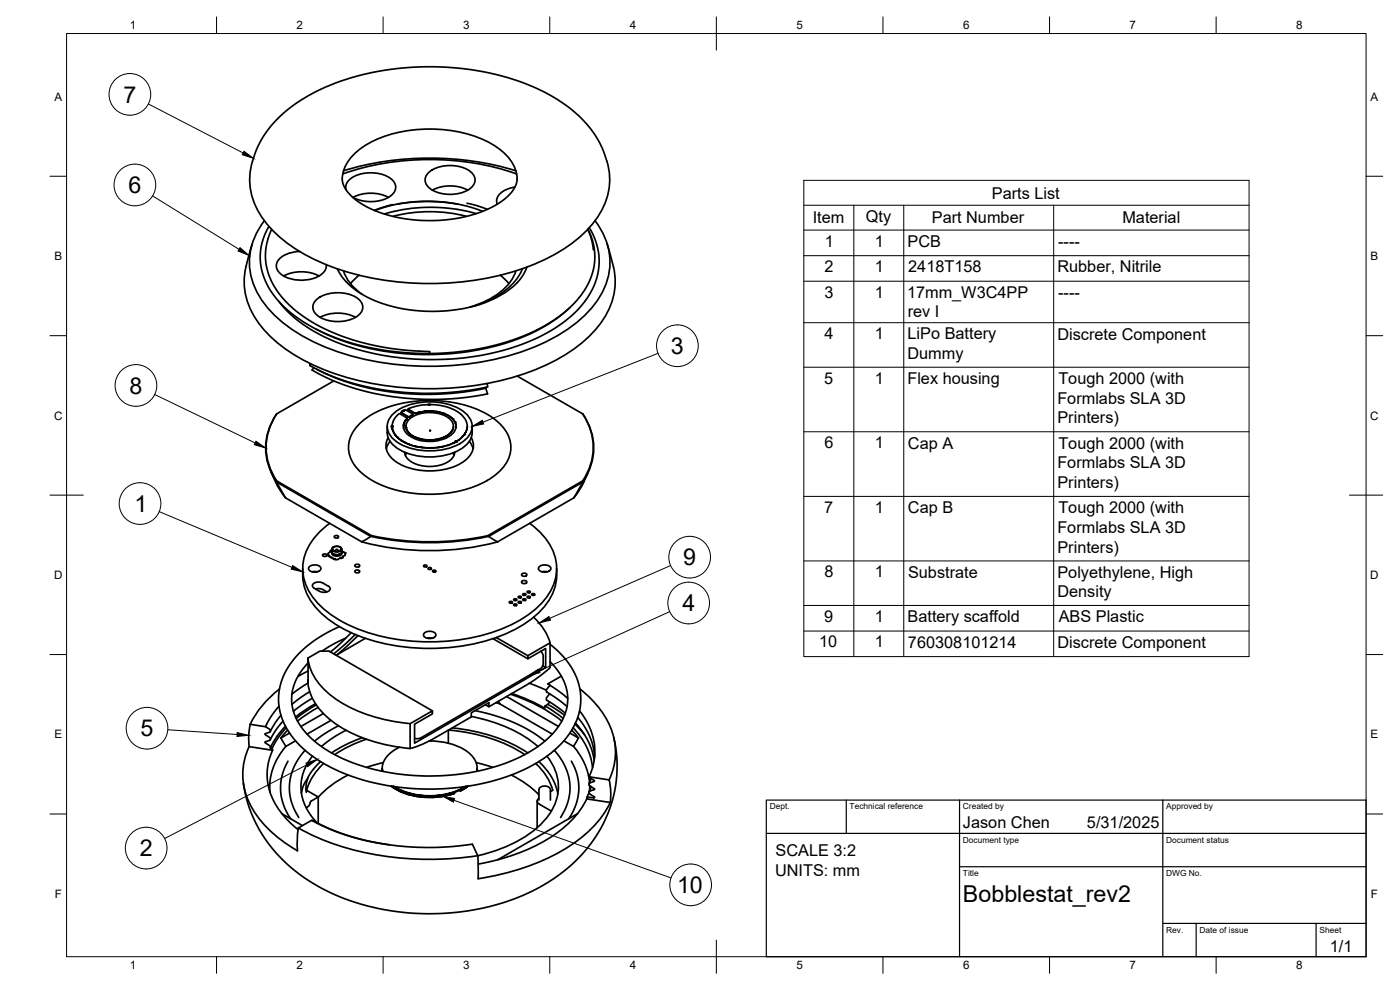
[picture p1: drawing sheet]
<svg xmlns="http://www.w3.org/2000/svg" width="420mm" height="297mm" viewBox="0 0 420 297" stroke-linecap="round" stroke-linejoin="round" font-family="sans-serif">
<!-- layer: Visible -->
<g fill="none" stroke="#000" stroke-width=".51">
<path d="M83 35.9a56.2 56.2 0 0 1 29.6-14.3 82 82 0 0 1 50.3 5.8 36.2 36.2 0 0 1 18.1 17.6 20 20 0 0 1-3 22 48.5 48.5 0 0 1-23.9 14.5 88.4 88.4 0 0 1-57.4-2.6 39.8 39.8 0 0 1-19-15.1 20.4 20.4 0 0 1-.1-20.3l2.6-4.3zM102.7 53.6a9.2 9.2 0 0 0 4.8 6.9 41.3 41.3 0 0 0 27.1 5.4 30.4 30.4 0 0 0 18.4-7.6 7.2 7.2 0 0 0 2.2-4.7M102.7 53.7a12.1 12.1 0 0 1 5.7-9.2 38.6 38.6 0 0 1 27.1-5.3 28.9 28.9 0 0 1 16.4 7.3 10.7 10.7 0 0 1 3.3 7.2M102.9 52.2a80.8 80.8 0 0 1 52.2 0M103.1 51.2a90 90 0 0 1 51.7 0M103.9 57a3.6 3.6 0 0 1 2.8-4.3 10.9 10.9 0 0 1 11.2 1.5 3.1 3.1 0 0 1-1.4 5.1 11.7 11.7 0 0 1-10.7-.2M106 59.2a11.7 11.7 0 0 1 10.6 0M128.4 52.1a10.6 10.6 0 0 1 13.4 0 3.1 3.1 0 0 1-1.4 5 11 11 0 0 1-12-1.2 2.77 2.77 0 0 1 0-3.8zM129.8 57a11.7 11.7 0 0 1 10.6 0M154.5 56.1a5.9 5.9 0 0 0-5.4 3.8l.1 1.4M75.7 73.2a32.7 32.7 0 0 0-2.2 13.9 25.8 25.8 0 0 0 10.1 16 67.2 67.2 0 0 0 32.4 12.7 89.1 89.1 0 0 0 48-6.3 38.9 38.9 0 0 0 18.2-15.6 20.5 20.5 0 0 0 1-17.3l-1-3.4M79.3 66.2a19.7 19.7 0 0 0 .9 26 50.8 50.8 0 0 0 25.9 14.8 88.1 88.1 0 0 0 56.1-3.7 38.9 38.9 0 0 0 17.9-14.4 19.3 19.3 0 0 0-1.5-22.7"/>
<path d="M80.7 67.9a18.1 18.1 0 0 0 2.5 22 47.2 47.2 0 0 0 24 13.5 81.4 81.4 0 0 0 53.5-4.2 32.5 32.5 0 0 0 16.4-15.4 17.5 17.5 0 0 0-.7-15M81.5 68.8a18.1 18.1 0 0 0 3.1 20.4 46.9 46.9 0 0 0 23.7 13.5 97.4 97.4 0 0 0 20.6 2.8v.6M89.9 75.4a7.2 7.2 0 0 0-6.9 3.6 4 4 0 0 0 3.3 4.4 11 11 0 0 0 10.7-1.5 2.93 2.93 0 0 0 .9-2.5M112.5 63.2a46.9 46.9 0 0 1 32.4 .2M117.8 61.4l-5.5 1.7M117.9 64.9a44.1 44.1 0 0 1 22.1 0M118.2 63.4a49.9 49.9 0 0 1 24.7 .7M118.2 63.4l-2.8 .8M119.3 61.2a51.1 51.1 0 0 1 18.1 .1M140.1 61l3.3 .8 2.9 1M176.4 68.8a17.6 17.6 0 0 1 1.7 6.2M176.8 68.3a19.2 19.2 0 0 1-2.6 23.8 48.7 48.7 0 0 1-24.8 13.4 80.9 80.9 0 0 1-51.7-4.3 36.7 36.7 0 0 1-14-10.7"/>
<path d="M85.1 82.8a11.7 11.7 0 0 1 10.6 0M94.7 90.2a10.6 10.6 0 0 1 13.4 0 3.1 3.1 0 0 1-1.4 5 11 11 0 0 1-12-1.1 2.77 2.77 0 0 1 0-3.9zM96.1 95.2a11.7 11.7 0 0 1 10.6 0M103.1 81.2a13.7 13.7 0 0 0 5.5 7.1M107.8 82.6l-2.6 2.5M150.1 82.6l2.6 2.5M154.8 81.2a17.3 17.3 0 0 1-10.9 10l-3.1 1M156.8 80.6a20.1 20.1 0 0 1-12 10.4l-2.8 .9M158.1 80.1a16.2 16.2 0 0 1-8.3 8.8 45.7 45.7 0 0 1-28.3 3.9 30.9 30.9 0 0 1-18-8.7l-1.1-1.4-1.2-2M171 92.3a54.6 54.6 0 0 1-28.9 12.9 77.3 77.3 0 0 1-46.1-5.9l-1-.5M93.2 109.1l-.2 .4a65.8 65.8 0 0 0 30.3 8.4 79.5 79.5 0 0 0 23-1.9l-.2-.9M94.2 110.3l-.6 .7a74.6 74.6 0 0 0 42.1 8.6l4.4-.4 6.2-1-.5-2"/>
<path d="M95 110.8a75.1 75.1 0 0 0 42.5 7l8.3-1.3M100.2 114.3l-17.1 9.9a17.4 17.4 0 0 0-.1 20.4M155.2 112.8l19.7 11.4M83.1 124.2a17.4 17.4 0 0 0 0 20.1M107.6 127.5a28.5 28.5 0 0 1 18.4-7.2 35.2 35.2 0 0 1 21.8 5 10.6 10.6 0 0 1 5.3 10.8 14.4 14.4 0 0 1-8.5 8.9 38.5 38.5 0 0 1-32.9-.8 12.5 12.5 0 0 1-7.1-9.3 9.6 9.6 0 0 1 3-7.4zM116.2 127.9a6.7 6.7 0 0 0 4.3 7.3 19.3 19.3 0 0 0 18.9-1.2 6 6 0 0 0 2.3-6.1M117.1 132.4l-1.2 2.3M117.4 128l.3 .2M117.7 127.7h.1M117.7 128.3l.1 .5zM117.7 127.7l-.2 .3 .3 .2M117.8 128.2h.1"/>
<path d="M117.8 128.8l.2 .6M117.8 128h.2M117.8 127.9h.2zM118 124.2a18.4 18.4 0 0 1 16.4-2.9 9.6 9.6 0 0 1 7.1 5.3 5.7 5.7 0 0 1-3.5 6.5 19.6 19.6 0 0 1-19.1-.7 5 5 0 0 1-.9-8.2zM118 129.4l.3 .6zM118 129.4h.1M118.7 130.5l.4 .6zM118.7 130.5l-.4-.5 .4 .5M118.7 130.5v.1M119.1 131.1l.7 .6zM120.4 123.8h.1M120.4 123.8l.2 .1z"/>
<path d="M120.4 132.2h.1M120.4 132.2l-.6-.5 .6 .5M120.5 132.2l1 .6zM120.6 123.9l1.9 1.2zM120.7 123.4v.1M120.7 123.5l-.3 .2M120.7 123.5l.1-.3 1-.2 2.1 1.2v.2l-.5 .3 .5-.3M121.1 123.4h.1M121.1 123.3l.1 .1zM121.1 127.6v.9zM121.2 127l-.1 .6zM121.5 135.7a5.5 5.5 0 0 0 5.1 4 9.5 9.5 0 0 0 9.4-2.6l.5-1.4"/>
<path d="M121.5 132.8l1.1 .5zM121.7 126l.4-.4zM121.7 126l-.5 1zM121.8 128.3l.1 .4zM121.8 127.8v.5v-.4a3.7 3.7 0 0 1 2.8-3.3 10.5 10.5 0 0 1 10.5 1.3 3.1 3.1 0 0 1 1 2.3M121.9 128.6l.2 .5zM122 135.9l-.4 .7M122.1 129.1l.2 .4zM122.1 129.1h.1M122.2 125.6l-2.5-1.5a5.4 5.4 0 0 0-1.8 2.8l-.2 .8M122.2 125.5l-.1 .2zM122.3 129.4l.4 .5z"/>
<path d="M122.5 125h.1M122.5 122.8h.1M122.5 125l.1 .1M122.6 122.8h.1M122.6 133.3l.6 .2zM122.6 125.1h-.1M122.6 125.1h.1M122.6 122.9h.1M122.7 125.1h-.1M122.7 122.9h.1M122.7 122.9l1.8 1M122.7 125.1h.1"/>
<path d="M122.7 129.9l.7 .6-.7-.6M122.8 125.1h-.1M122.8 125.1h.1M122.8 125v.1M122.8 125l.6-.3zM123.2 133.5l1.4 .4zM123.4 130.5l.6 .4zM123.9 124.3v.1M124 130.8h.1M124 130.8l.6 .4zM124.5 124h.1M124.6 131.1l.7 .4z"/>
<path d="M124.6 133.9h.1M124.6 131.2h.1M124.6 133.9l2.1 .4zM124.7 124h.1M124.8 124h.1M124.8 124h-.1M125 124h-.1M125 123.9l-.1 .1M125 124h.1M125.1 123.9h.1M125.1 123.9l-.1 .1M125.1 123.9l.5-.2z"/>
<path d="M125.3 131.4l.6 .2zM125.6 123.8h.1M125.6 123.7l1.1-.2zM125.9 131.6h.1M125.9 131.7h.1M126 131.6l.8 .3zM126.7 123.5l.6-.1zM126.7 134.2l1.5 .2zM127.3 123.4l1.5-.1zM128.2 134.4h.1M128.2 134.4h2zM128.4 121.4h-.1a16.2 16.2 0 0 0-5.7 1.2l-.1 .2"/>
<path d="M128.4 121.4l.8-.1a16.9 16.9 0 0 1 9.1 2.9 4.9 4.9 0 0 1 1.9 4.2l.1-.5M128.6 132l-1.8-.2 1.9 .2M128.6 132h.1M128.7 132h.5zM128.8 121.5h.1M128.8 121.5h.1zM128.8 123.3l1.4 .1zM129 129.2h.2M129 129.2h.2zM130.2 123.4l.8 .1zM130.3 131.9l-1.1 .1 1.1-.1M131 123.5h.1"/>
<path d="M131 123.5l1 .2zM131.1 131.8l-.8 .2M131.1 131.8l.8-.2zM131.7 134.2l1.2-.2zM131.7 134.2l-1.5 .2 1.4-.2M131.7 134.2l-.1 .1M132 123.7l1.3 .3zM132.5 131.5l-.6 .2 .6-.2M133.3 124l1 .5zM133.3 131.2l-.8 .3M133.3 131.2h.1M133.3 131.2l.7-.4z"/>
<path d="M134 130.8l.7-.5zM134.3 124.5l.8 .6zM134.6 133.5l-1.7 .5 1.7-.5M135.1 125.1h.1M135.1 125l.8 .7zM135.2 129.9l-.5 .5 .5-.5M135.5 129.5l-.3 .4zM135.7 129.1l-.2 .4zM135.8 129.1l-.1 .1M135.9 135.9l.4 .7M135.9 125.7l.7 .9zM136 128.6l-.2 .5z"/>
<path d="M136.1 128.1l-.1 .5zM136.6 126.6l.2 .8zM136.6 132.7l-2 .9M136.6 132.6l-2 1M136.7 132.4h.2M136.7 132.4h.2zM136.9 128.4l-.1-1.1a4.2 4.2 0 0 1-3.7 4.4 10.9 10.9 0 0 1-11-1.5l-1-1.7M137.2 132.3l-.1 .3h-.5M137.2 132.4l-.6 .3M137.2 132.4h.1M137.3 132.3h.1M137.2 132.3h.1"/>
<path d="M137.3 132.3l.6-.5zM137.9 131.8l.8-.6zM138.7 131.2h.1M139.4 130.3l-.7 .9zM139.9 129.5l-.5 .9zM140.2 128.6l-.3 .9zM140.2 128.6v.1M140.2 128.3v.3zM140.9 132.4l1.1 2.3M141.4 131.3a5 5 0 0 1-1.6 6.6 19.8 19.8 0 0 1-19.8 1.4 6.1 6.1 0 0 1-3.9-7.1l.4-.9M174.9 124.2a17.4 17.4 0 0 1 0 20.1M174.9 124.2a17.4 17.4 0 0 1 0 20.4"/>
<path d="M81.4 141.7l1.9 4.2 2.4 3.5M83 144.6l.1-.3 28.4 16.4M83 144.6l2.7 4.8M83 144.6l28.3 16.3M85.7 149.4l22.8 13.2M99 157a17.8 17.8 0 0 0-8.1 13.1 16.1 16.1 0 0 0 6.7 13 48.2 48.2 0 0 0 27.7 9.4 56 56 0 0 0 31.5-6.9 20.4 20.4 0 0 0 10-12.5 15.4 15.4 0 0 0-6.2-14.8l-1.6-1.3M172.2 149.4l-22.8 13.2M174.9 144.3l-28.5 16.4 .2 .2M174.9 144.3v.3M174.9 144.6l-2.7 4.8M174.9 144.6l-28.2 16.3M174.9 144.6h.1"/>
<path d="M176.5 141.7l-1.9 4.2-2.4 3.5M90.8 170.6a16.8 16.8 0 0 0 7.7 15.2 50.8 50.8 0 0 0 30.5 8.7 53.1 53.1 0 0 0 28.7-7.5 19.3 19.3 0 0 0 9.3-12.8l.1-3.6M92.8 170.1a2.45 2.45 0 0 1 3.5 .3 1.94 1.94 0 0 1-2.8 1.1 .95 .95 0 0 1-.7-1.4zM93.7 171.6h1.5M94.7 176.7l1-.1a4 4 0 0 1 2.4 1M97 166.3l.7-.1 .4 .3a.67 .67 0 0 1-.6 .5 .67 .67 0 0 1-.7-.5zM98.5 175.9a4.5 4.5 0 0 0-2.9-1.3l-.9 .2a.9 .9 0 0 0-.9 .7 .9 .9 0 0 0 .5 1l1.6 .9M98.6 175.9a.9 .9 0 0 1 .5 1 .9 .9 0 0 1-.9 .7l-1.4 .1-.9-.3M98.7 166.5l-.1 .2 1.7 1 .3-.1M99.2 165.3v.2M99.2 165.3l.4 .2-.2-.1M99.4 165.4l-.9 .6 .1 .9 1.7 1 1.1-.1"/>
<path d="M99.4 165.4h.1M99.6 165l-.4 .3M99.6 164.8a1.58 1.58 0 0 0 .9 1.6 1.58 1.58 0 0 0 1.8-.3l.3-.5v-.8M99.6 165.9a1.66 1.66 0 0 0 1.4 1 1.66 1.66 0 0 0 1.6-.9v-.1M99.6 165.7a1.6 1.6 0 0 0 2.6 .7l.4-.7M99.7 165.9a1.72 1.72 0 0 0 2.7 0M99.8 164.4a1.69 1.69 0 0 1 2.7 .3 1.58 1.58 0 0 1-2.8 0zM99.9 164.4a1.59 1.59 0 0 1 2.5 .3 1.48 1.48 0 0 1-2.6 0zM100 166.2h.1M100.1 164.1l-.5 .5a1.67 1.67 0 0 0 2.8 .5l.2-.5-.6-.5M100.1 166.2l1.2 .3 .8-.3M100.5 160.8l.7-.1 .4 .3a.67 .67 0 0 1-.6 .4 .67 .67 0 0 1-.7-.4z"/>
<path d="M100.7 165.4l.1-.4 .3-.2 .3 .2v.4M100.7 165.3h-.1M101.4 165.3h.4M102.1 166.2h-.1M102.1 167.2l.2 .2M102.3 167.3h.2M102.6 165.3l1 .6M102.6 165.3l1 .7v.5M102.8 166.9l.1 .1M102.9 167l-.4 .4M103 167v.2l-.5 .3-.4-.1-.7 .5M103.7 166.5l-.8 .5"/>
<path d="M106.7 171.1l.8-.1 .4 .3a.76 .76 0 0 1-.7 .6 .76 .76 0 0 1-.7-.6zM106.7 169.4l.8-.1 .4 .3a.76 .76 0 0 1-.7 .5 .76 .76 0 0 1-.7-.5zM108.6 162.6a80.2 80.2 0 0 0 40.8 0M111.3 160.9l-2.8 1.7M111.3 161h.1M111.3 160.9a83.4 83.4 0 0 0 35.3 0M111.5 160.7a83.2 83.2 0 0 0 34.9 0M111.5 160.7l-.2 .2M127.3 169.6l.5-.1 .3 .4-.6 .2-.4-.2zM128.6 170.4l.5-.1 .4 .4-.7 .2-.3-.2zM129.9 171.1h.5l.4 .3-.6 .3-.4-.3zM146.7 160.9l2.7 1.7"/>
<path d="M146.7 161h-.1M154.3 179.7h.5l.3 .3-.6 .2-.3-.2zM155.6 178.9h.5l.4 .3-.6 .2-.4-.2zM156.6 174.5a.84 .84 0 0 1 .8-.4 .84 .84 0 0 1 .7 .7 .84 .84 0 0 1-.9 .4 .84 .84 0 0 1-.6-.7zM156.6 172.3a.84 .84 0 0 1 .8-.4 .84 .84 0 0 1 .7 .7 .84 .84 0 0 1-.9 .4 .84 .84 0 0 1-.6-.7zM157 179.7h.5l.3 .3-.6 .2-.3-.2zM157 178.2l.5-.1 .3 .3-.6 .2-.3-.2zM158.3 178.9h.5l.4 .3-.7 .2-.3-.2zM158.3 177.4l.5-.1 .4 .4-.7 .2-.3-.2zM159.7 178.2l.5-.1 .3 .3-.6 .2-.4-.2zM161.8 170.1a2.45 2.45 0 0 1 3.5 .3 1.94 1.94 0 0 1-2.8 1.1 .95 .95 0 0 1-.7-1.4zM162.7 171.6h1.6"/>
<path d="M92.4 197.4a18.3 18.3 0 0 0 9.3 13 48.4 48.4 0 0 0 21.4 6.7M101.9 188a31.3 31.3 0 0 0-16.7 14.6 18 18 0 0 0 4 20.2 46.2 46.2 0 0 0 24.9 12.5 70.8 70.8 0 0 0 44.8-5.2 28.1 28.1 0 0 0 14.6-15.1 18.5 18.5 0 0 0-5.6-19.2l-2.8-2.5M103.7 191.5l-3.7 1.8-3.3 2.1M105.4 189.9l-3.7 3.6-2.6 2.1M106.6 190.4l-6.4 5.8M107.4 190.7l-6.1 5.6M109.6 191.5l-8.7 5.1M127.3 190a2.45 2.45 0 0 1 3.5 .3 1.94 1.94 0 0 1-2.8 1.1 .95 .95 0 0 1-.7-1.4zM128.2 191.5h1.6M148 191.6l10.4 6.1M148.9 191.3l9.5 5.4M152.9 180.5l.5-.1 .4 .4-.6 .2-.4-.2z"/>
<path d="M154.3 181.3l.5-.1 .3 .4-.6 .2-.3-.2zM155.6 180.5l.5-.1 .4 .4-.6 .2-.4-.2zM160.1 185.2a17 17 0 0 1 5 7.7M162.3 195.4l.6 .9 .1 .8M162.9 199.7l.9 .6M163 197.1a4 4 0 0 1-.4 3.1l-.7 .7-35.5 20.5-1.2 .3-.8-.2M165.1 198.5a14.7 14.7 0 0 1 4.7 14.9 23.3 23.3 0 0 1-11.8 12.7 65.3 65.3 0 0 1-39.3 6 48.5 48.5 0 0 1-25.1-10.4 15.4 15.4 0 0 1-5.7-15.2 17.3 17.3 0 0 1 4.6-7.6M75.1 217.3a18.8 18.8 0 0 0-.3 6.7M79.7 218l1.4 1.1v.5l-1.6 .6 1.6 1.2v.6l-1.6 .7 1.6 1.2v.5l.6 .1 .1 .6-7-1.1M83.9 206.7a29.9 29.9 0 0 0-8.8 10.6l4.6 .7a22.4 22.4 0 0 1 4-6.1M84.3 214.6l-1.8 2.4-1.4 2.5M84.9 216.4a23.3 23.3 0 0 0-3.8 5.6"/>
<path d="M85.7 217.9l-.9 1a23.7 23.7 0 0 0-3.7 5.5M85.9 218.3a23.6 23.6 0 0 0-4.2 6.2M86.3 219.1l-2 2.3M86.9 219.9l-2.6 1.5M92.4 205l-4.8 3.3M92.5 204v.5M92.5 201.3l-3.1 1.7M92.9 207.5l-5.3 3.8M93.7 209.5l-3 1.9-2.6 2M94.7 211.1l-3.5 2.2-2.5 1.8M94.9 211.5l-3.5 2.2-2.5 1.9M95.5 212.3l-3.6 2.1-2.6 1.9"/>
<path d="M97 214.1l-6.7 3.9M99.3 216.1l-7.1 4.2M101.6 217.8a38.6 38.6 0 0 0-7.2 4.6M103.9 219.1a33 33 0 0 0-7.4 4.9M129.8 213.3l-31.1-17.9h-2.7l-3.6 2v7.5a18.2 18.2 0 0 0 9.3 13 48.4 48.4 0 0 0 21.4 6.7M134.6 219.1v3.9M134.6 219a49.3 49.3 0 0 1 22.9 7.4M135.7 218.4a50.5 50.5 0 0 1 22.7 7.5M141.4 215a42.9 42.9 0 0 1 20 9M142.6 213.2a47.5 47.5 0 0 1 20.9 9.2M145.7 211.4l1 .7v-1.3l-5.3 3.1v1.2l-10.6 6.2a30.8 30.8 0 0 1-7.7 3.3v-7.5l6.7-3.8v.9l-5.4 3.1v5.7l39.4-22.7v-5.7l-5.4 3.1v-1l6.7-3.8v7.4a44.7 44.7 0 0 1-7.7 5.6l-10.7 6.2M148.8 210.8l1.2 .3"/>
<path d="M149.7 210.3l.3 .9M150 211.2l15.8 9.1M152 209l15.6 9M153.2 208.3a49.5 49.5 0 0 1 15.4 8M153.6 208.1l5.2 2 4.7 2.4 .1-.7 .8-.5 .6-.7M158.9 205l5.1 2.1M163.6 211.8l5.4 3.8M164.4 211.3l5 3.3M165 208.2l-1 1.2v.7l5.7 3.9M165.1 205.6l-1.1 1.3v.7l3.3 2.1 2.9 2.3M168.6 203l-.2-.1-4 2.3 3.2 2.1 2.8 2.3M171 219.9l2.6 1.5-1.5 2.6"/>
<path d="M171.6 219.1l2 2.3M172 218.3a20.3 20.3 0 0 1 5.8 12M172.6 217.3l2.9 3.2M172.7 216.9a21.2 21.2 0 0 1 5.6 11.2M173.4 215.3a19.9 19.9 0 0 1 5.1 11.8M173.9 213.3a18.3 18.3 0 0 1 2.9 19.8l6 .9M174.1 206.7a25.2 25.2 0 0 1 10.6 17.8 19.5 19.5 0 0 1-1.9 9.5M74.8 224a20.5 20.5 0 0 0 4.1 23 40.9 40.9 0 0 0 10.4 8.3M81.8 225.1a17.8 17.8 0 0 0 3.6 20l4.1 3.8M84.3 221.4l1.5 2.6M85.8 223.9a18.3 18.3 0 0 0-4.8 13.8M86.4 228.4a15.6 15.6 0 0 0 .8 17.3"/>
<path d="M88.7 222.3l-2.9 1.7M91.5 225.1a15.8 15.8 0 0 0-1.8 20.2M92.3 233.6a8.3 8.3 0 0 0-1.8 4.4M93.8 226.9a14.3 14.3 0 0 0 1.4 20M95.5 239.1v8M96.2 228.5a10.3 10.3 0 0 0-4.4 8.7l.1 .5M97.1 229.1a17 17 0 0 0-5.1 8.1l3.5 1.9-2.4 1.6a1.72 1.72 0 0 1-1.3 1.6M104.5 232.5a29 29 0 0 0-9 6.7M108.8 221.3l-5 2.1-4.3 2.5M110 221.8l-1.1 .4a39 39 0 0 0-8.4 4.2M114.7 230.6v.8v-.7M115 228.8l-5 1.4"/>
<path d="M117.5 235.9a21.7 21.7 0 0 0 18.9 2.1 21.6 21.6 0 0 1-19-2.1M118.1 236a21.8 21.8 0 0 0 21.7 0M118.3 236a21.9 21.9 0 0 0 21.3 0M119.9 224.2a7.9 7.9 0 0 0-5.2 6.4l.1 .8-.1-.8M128.8 222.3a17.5 17.5 0 0 1 13 4.6 5.3 5.3 0 0 1 1.3 4.5M136.4 237.7v.4M137.9 237.1l.3 .2v-.4l1.7-.9a21.7 21.7 0 0 1-21.9 0 22.1 22.1 0 0 0 18.4 1.7M137.9 237.1l.3 .2zM138.2 237.3l2.3-1.4-2.3 1.4M142.9 228.8l5 1.4M143.2 230.7v.7M143.2 230.6v.8"/>
<path d="M153.4 232.5a29.7 29.7 0 0 1 8.3 6M160.8 229.1a17.2 17.2 0 0 1 5.1 8l-.7 .4M161.7 228.5a17.4 17.4 0 0 1 5.7 9.7M161.7 239.5a.95 .95 0 0 0-.5 .9 .95 .95 0 0 0 .7 .9l3.6 2.1M164.2 226.9a14.2 14.2 0 0 1-1 19.5 38.5 38.5 0 0 1-19.8 10.4M166.3 225.1a15.7 15.7 0 0 1 2 20.2M169.2 222.3l2.9 1.7M171.5 228.4a15.5 15.5 0 0 1-.8 17.3M172.1 223.9a19.4 19.4 0 0 1 4.8 10.9M176.1 239.7a32 32 0 0 1-15.5 14.1 65.1 65.1 0 0 1-17.1 5.5M176.2 239.1l-.1 .6 7 1.1M176.8 237.7l-.6 1.4"/>
<path d="M176.8 233.1l1.6 1.1-.1 .3-1.4 .5-.1 .5 1.6 1.2M177 235.7l-.1 1.6M177.3 236l-.2 .9M177.4 233.6l-.6 1.5M177.4 236l-.6 1.5M178.2 239.4h.1M178.4 239.1l-.2 .3-2-.3M178.4 236.7l-1.6 .9 .1 .6 1.5 .9-.2 .3M178.4 236.7h.1M182.8 234a19.6 19.6 0 0 1 .4 6.8M184.2 221.3a39.8 39.8 0 0 1-17.3 41.8 68 68 0 0 1-42.1 11 63 63 0 0 1-38.1-14.4 40.4 40.4 0 0 1-13.7-24.8M84.6 244.1l6.2 3.6"/>
<path d="M89.5 248.4a82.3 82.3 0 0 0 43.8 9.3l10.1-1M89.5 248.4l-.3 3.6 .1 3.3M89.5 248.4l4-2.3a75.7 75.7 0 0 0 35.9 8.2 85.5 85.5 0 0 0 12.4-1l1.6 3.5M93.5 246.1a68.1 68.1 0 0 0 23.4 7.4M143.4 256.7l.1 7M161.2 240.4v8M161.7 240.1v-3.1a1.87 1.87 0 0 1 1.8-1.2 1.87 1.87 0 0 1 1.7 1.2v3.1M173.3 244.1l-24 13.9M183.1 240.8a35.8 35.8 0 0 1-16.4 15.5 74.9 74.9 0 0 1-23.2 7.4"/>
</g>
<g fill="#000">
<circle cx="119.1" cy="131.1" r=".25"/>
<circle cx="120.5" cy="132.2" r=".25"/>
<circle cx="121.1" cy="127.6" r=".25"/>
<circle cx="121.2" cy="127" r=".25"/>
<circle cx="121.5" cy="132.8" r=".25"/>
<circle cx="121.7" cy="126.1" r=".25"/>
<circle cx="121.8" cy="128.3" r=".25"/>
<circle cx="122.6" cy="133.2" r=".25"/>
<circle cx="122.6" cy="133.3" r=".25"/>
<circle cx="126.7" cy="123.6" r=".25"/>
<circle cx="127.3" cy="123.5" r=".25"/>
<circle cx="128.8" cy="123.4" r=".25"/>
<circle cx="134" cy="130.8" r=".25"/>
<circle cx="135.9" cy="125.7" r=".25"/>
<circle cx="136" cy="133" r=".25"/>
<circle cx="136.6" cy="126.6" r=".25"/>
<circle cx="139.4" cy="130.4" r=".25"/>
<circle cx="103.5" cy="165.9" r=".25"/>
</g>
<!-- layer: TITLEBLOCK -->
<path d="M230 240.1h180v46.9h-180zM230 250h180M254 240.1v9.9M288 240.1v46.9M349 240.1v46.9M288 260.1h122M349 277.1h61M359 277.1v9.9M395 277.1v9.9" fill="none" stroke="#000" stroke-width=".36"/>
<!-- layer: Parts Lists -->
<g fill="none" stroke="#000" stroke-width=".3">
<path d="M241.2 54.1h133.7v142.9h-133.7zM241.2 61.6h133.7M241.2 69h133.7M241.2 76.7h133.7M256.2 61.6v135.4M271.2 61.6v135.4M316.2 61.6v135.4M241.2 84.4h133.7M241.2 96.8h133.7M241.2 110.2h133.7M241.2 129.5h133.7M241.2 148.9h133.7"/>
<path d="M241.2 168.3h133.7M241.2 181.7h133.7M241.2 189.3h133.7"/>
</g>
<!-- layer: Balloons -->
<g fill="none" stroke="#000" stroke-width=".3">
<circle cx="39" cy="28.3" r="6.3"/>
<circle cx="40.5" cy="55.5" r="6.3"/>
<circle cx="40.8" cy="115.7" r="6.3"/>
<circle cx="203.3" cy="103.7" r="6.3"/>
<circle cx="42" cy="151.1" r="6.3"/>
<circle cx="207" cy="167.2" r="6.3"/>
<circle cx="206.7" cy="180.9" r="6.3"/>
<circle cx="44.1" cy="218.5" r="6.3"/>
<circle cx="43.9" cy="254.5" r="6.3"/>
<circle cx="207.3" cy="265.5" r="6.3"/>
</g>
<!-- layer: 0 -->
<path d="M73.2 45.4l2.9 2.1-3.4-1.1zM72 74.3l2.7 2.3-3.3-1.3zM76.8 132.4l2.9 2-3.4-1zM141.7 127.9l3-1.8 .5 1.1zM87.8 169.7l3 1.9-3.4-.8zM161.8 186.9l2.9-1.9 .5 1.1zM71.2 219.8l3.4 .8-3.5 .4zM158.6 202.8l2.9-2 .5 1zM91.8 229l3.4-1.1-2.8 2.1zM132.9 238.9l3.5 .7-.3 1.1z" fill="#000" stroke="#000" stroke-width=".3"/>
<path d="M44.5 31.2l28.5 14.7M45.8 58.8l25.9 16M46.4 118.4l30.2 14.5M197.5 106l-52.6 20.7M47.8 153.5l39.8 16.7M201.2 169.7l-36.2 15.8M201 183.5l-39.2 17.8M50.4 219l20.7 1.4M92.1 229.5l-42.7 22.1M136.2 240.1l65.2 23.3" fill="none" stroke="#000" stroke-width=".3"/>
<!-- layer: BORDER -->
<g fill="none" stroke="#000" stroke-width=".3">
<path d="M20 10.1h390v276.9h-390zM65 5.1v5M115 5.1v5M165 5.1v5M215 5.1v10M265 5.1v5M315 5.1v5M365 5.1v5M15 52.9h5M410 52.9h5M15 100.7h5M410 100.7h5"/>
<path d="M15 148.6h10M405 148.6h10M15 196.4h5M410 196.4h5M15 244.2h5M410 244.2h5M65 287v5M115 287v5M165 287v5M215 282.1v9.9M265 287v5M315 287v5"/>
<path d="M365 287v5"/>
</g>
<g font-size="7">
<text x="37" y="30.8">7</text>
<text x="38.6" y="58">6</text>
<text x="201.4" y="106.2">3</text>
<text x="38.9" y="118.1">8</text>
<text x="40.3" y="153.6">1</text>
<text x="205" y="169.7">9</text>
<text x="204.9" y="183.4">4</text>
<text x="42.2" y="221">5</text>
<text x="42" y="257">2</text>
<text x="203.2" y="268">10</text>
<text x="289" y="270.6">Bobblestat_rev2</text>
</g>
<g font-size="4.9">
<text x="297.7" y="59.6">Parts List</text>
<text x="243.9" y="67">Item</text>
<text x="259.8" y="66.6">Qty</text>
<text x="279.7" y="67">Part Number</text>
<text x="336.8" y="67">Material</text>
<text x="247.6" y="74">1</text>
<text x="262.6" y="74">1</text>
<text x="272.4" y="74.1">PCB</text>
<text x="317.6" y="74">----</text>
<text x="247.4" y="81.6">2</text>
<text x="262.6" y="81.6">1</text>
<text x="272.6" y="81.7">2418T158</text>
<text x="317.4" y="81.7">Rubber, Nitrile</text>
<text x="247.4" y="89.3">3</text>
<text x="262.6" y="89.3">1</text>
<text x="272.2" y="89.4">17mm_W3C4PP</text>
<text x="317.6" y="89.4">----</text>
<text x="272.4" y="95.3">rev I</text>
<text x="247.5" y="101.7">4</text>
<text x="262.6" y="101.7">1</text>
<text x="272.4" y="101.8">LiPo Battery</text>
<text x="317.4" y="101.9">Discrete Component</text>
<text x="272.4" y="107.7">Dummy</text>
<text x="247.4" y="115.1">5</text>
<text x="262.6" y="115.1">1</text>
<text x="272.3" y="115.2">Flex housing</text>
<text x="317.6" y="115.2">Tough 2000 (with</text>
<text x="317.3" y="121.1">Formlabs SLA 3D</text>
<text x="317.4" y="127">Printers)</text>
<text x="247.4" y="134.5">6</text>
<text x="262.6" y="134.5">1</text>
<text x="272.5" y="134.6">Cap A</text>
<text x="317.6" y="134.6">Tough 2000 (with</text>
<text x="317.3" y="140.5">Formlabs SLA 3D</text>
<text x="317.4" y="146.4">Printers)</text>
<text x="247.4" y="153.8">7</text>
<text x="262.6" y="153.8">1</text>
<text x="272.5" y="154">Cap B</text>
<text x="317.6" y="154">Tough 2000 (with</text>
<text x="317.3" y="159.9">Formlabs SLA 3D</text>
<text x="317.4" y="165.8">Printers)</text>
<text x="247.4" y="173.2">8</text>
<text x="262.6" y="173.2">1</text>
<text x="272.5" y="173.4">Substrate</text>
<text x="317.4" y="173.3">Polyethylene, High</text>
<text x="317.4" y="179.1">Density</text>
<text x="247.4" y="186.6">9</text>
<text x="262.6" y="186.6">1</text>
<text x="272.4" y="186.7">Battery scaffold</text>
<text x="317.7" y="186.7">ABS Plastic</text>
<text x="245.9" y="194.3">10</text>
<text x="262.6" y="194.3">1</text>
<text x="272.5" y="194.3">760308101214</text>
<text x="317.4" y="194.4">Discrete Component</text>
<text x="289" y="248.5">Jason Chen</text>
<text x="326.2" y="248.5">5/31/2025</text>
<text x="232.7" y="256.9">SCALE 3:2</text>
<text x="232.6" y="262.7">UNITS: mm</text>
<text x="399.1" y="285.7">1/1</text>
</g>
<g font-size="3.5">
<text x="39" y="8.8">1</text>
<text x="89" y="8.8">2</text>
<text x="139" y="8.8">3</text>
<text x="189" y="8.8">4</text>
<text x="239" y="8.8">5</text>
<text x="289" y="8.8">6</text>
<text x="339" y="8.8">7</text>
<text x="389" y="8.8">8</text>
<text x="16.3" y="30.2">A</text>
<text x="411.3" y="30.2">A</text>
<text x="16.3" y="78">B</text>
<text x="411.3" y="78">B</text>
<text x="16.2" y="125.9">C</text>
<text x="411.2" y="125.9">C</text>
<text x="16.2" y="173.7">D</text>
<text x="411.2" y="173.7">D</text>
<text x="16.3" y="221.6">E</text>
<text x="411.3" y="221.6">E</text>
<text x="16.4" y="269.4">F</text>
<text x="411.4" y="269.4">F</text>
<text x="39" y="290.8">1</text>
<text x="89" y="290.8">2</text>
<text x="139" y="290.8">3</text>
<text x="189" y="290.8">4</text>
<text x="239" y="290.8">5</text>
<text x="289" y="290.8">6</text>
<text x="339" y="290.8">7</text>
<text x="389" y="290.8">8</text>
</g>
<g font-size="2.5">
<text x="231" y="242.9">Dept.</text>
<text x="255" y="242.9">Technical reference</text>
<text x="289" y="242.9">Created by</text>
<text x="350" y="242.9">Approved by</text>
<text x="289" y="252.8">Document type</text>
<text x="350" y="252.8">Document status</text>
<text x="289" y="262.9">Title</text>
<text x="350" y="262.9">DWG No.</text>
<text x="350" y="279.9">Rev.</text>
<text x="360" y="279.9">Date of issue</text>
<text x="396" y="279.9">Sheet</text>
</g>
</svg>
